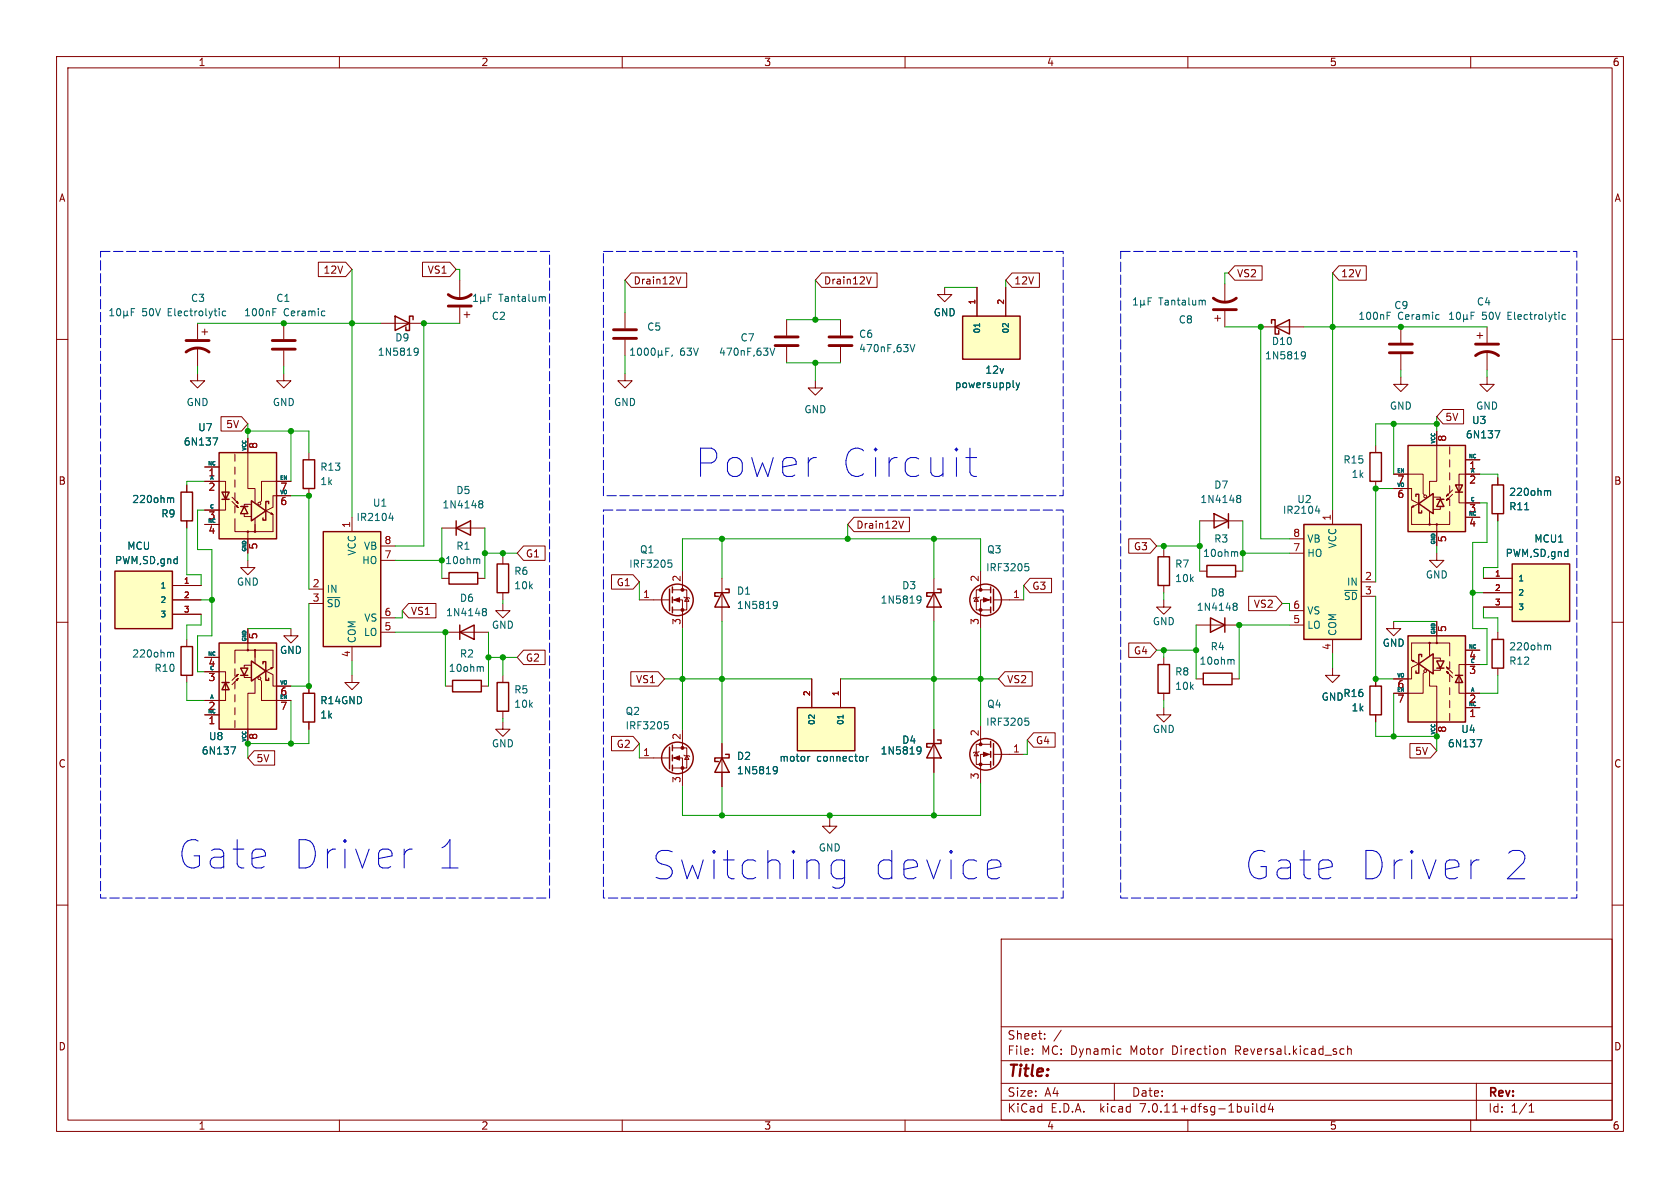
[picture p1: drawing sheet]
<svg xmlns="http://www.w3.org/2000/svg" width="297mm" height="210mm" viewBox="0 0 297 210" stroke-linecap="round" stroke-linejoin="round" font-family="sans-serif">
<g fill="none" stroke="#840000" stroke-width=".18">
<path d="M10 10h277v190h-277zM12 12h273v186h-273zM60 10v2M110 10v2M160 10v2M210 10v2M260 10v2M10 60h2M34.9 57.2v2.7M35.7 58.7h1M36.2 58.2v1M50.2 57.2v2.7"/>
<path d="M56.3 46.4h4.8l1.1 1.2-1.1 1.3h-4.8zM67.3 57.2h7.6M74.7 46.4h4.8l1.1 1.2-1.1 1.3h-4.8zM81.3 49.5v3.3M81.3 54.4v2.8M82 55.6h1.1M82.5 55.1v1M110.5 55.2v2.8M111.6 48.3h9.8v2.5h-9.8l-1.1-1.3zM119.5 48.9l.4 1.3 .5-1.3M139.1 56.5v2.8M145.3 48.3h9.8v2.5h-9.8l-1.2-1.3z"/>
<path d="M148.6 56.5v2.8M153.2 48.9l.4 1.3 .4-1.3M167 50.8v1.3h1.3l-1.3 1.2-1.3-1.2h1.3M172.7 50.8v5.1M177.8 50.8v5.1M178.9 48.3h4.9v2.5h-4.9l-1.1-1.3zM214.8 56.3h1M215.3 55.8v1M216.5 50.2v3.3M216.5 55v2.8M218.3 47h4.8v2.5h-4.8l-1.1-1.2zM222.9 57.8h7.6"/>
<path d="M236.7 47h4.8v2.5h-4.8l-1.1-1.2zM247.6 57.8v2.8M261.1 59.3h1M261.6 58.8v1M262.9 57.8v2.8M285 60h2M34.9 66v1.3h-1.2l1.2 1.3 1.3-1.3h-1.3M34.9 61.5v3.3M39.1 73.7h3.6l1.1 1.2-1.1 1.3h-3.6zM43.8 77.5v8.9h1.3v2.5M50.2 66v1.3h-1.3l1.3 1.3 1.2-1.3h-1.2M50.2 62v2.8"/>
<path d="M110.5 66v1.3h1.3l-1.3 1.3-1.3-1.3h1.3M110.5 60.1v2.8M139.1 61.3v2.8M144.1 67.3v1.3h1.3l-1.3 1.3-1.2-1.3h1.2M148.6 61.3v2.8M243.2 78.7v1.3M247.6 66.7v1.2h1.3l-1.3 1.3-1.2-1.3h1.2M247.6 62.6v2.8M254 76.2v8.9h-1.3v2.5M255.1 72.4h3.6v2.5h-3.6l-1.1-1.2zM256.3 79v1.3M262.9 66.7v1.2h1.3l-1.3 1.3-1.3-1.3h1.3"/>
<path d="M262.9 62.1v3.3M33 85.7v1.3M33 92.1v1.2M36.2 85.1h3.7v5.1h-3.7M36.2 82.6h2.5M36.2 92.7h2.5M41 88.6l1.1 1.1-.4-.2 .2-.1 .2 .3M41 87.9l1.1 1.1-.4-.2 .2-.2 .2 .4M41.5 91.7v2.3h2.3M41.5 80.3v1.2M41.5 82.6v1.2M41.5 84.8v1.3"/>
<path d="M41.5 87.1v1.3M41.5 89.4v1.3M43.2 90.9v.4h1.2M43.8 99.1v1.2h-1.3l1.3 1.3 1.3-1.3h-1.3M44.3 89.2h-1.1v.3M45.1 92.7v1.3h-1.3v3.8M51.4 87.6h-3.1v2.1l-1.3 .6 1.3 .6v3.1h-3.2v-2.3M51.4 85.1h-5.2v3.4l-.2 .3M54.6 80v1.3M54.6 86.4v1.2M62.2 91.4v2.6M67.3 99.1h2.5"/>
<path d="M67.3 96.5h2.5M78.1 93.3h7.6M88.9 98.4v1.3M92.6 96.5h3.8v2.6h-3.8l-1.2-1.3zM151 91.4h9.8v2.6h-9.8l-1.1-1.3zM158.9 92.1l.4 1.3 .4-1.3M199.5 95.2h3.9l1.1 1.3-1.1 1.3h-3.9zM205.7 97.2v1.2M212.1 92.1h7.6M228 97.8h2.5M228 95.3h2.5M235.6 90.2v2.5"/>
<path d="M243.2 85.1v1.3M246.4 86.4h3.2v2l1.2 .6-1.2 .7v3h3.1v-2.3M246.4 83.8h5.2v3.4l.2 .3M252.7 91.4v1.3h1.3v3.8M253.5 87.9h1.1v.4M254 97.8v1.3h1.3l-1.3 1.2-1.3-1.2h1.3M254.6 89.7v.3h-1.2M256.3 90.4v2.3h-2.3M256.3 81.3v1.3M256.3 83.6v1.2M256.3 85.9v1.2M256.3 88.1v1.3"/>
<path d="M256.8 87.4l-1.1 1.1 .4-.2-.2-.2-.2 .4M256.8 86.6l-1.1 1.1 .4-.2-.2-.2-.2 .4M259.1 81.3h2.5M259.1 91.4h2.5M261.6 83.8h-3.7v5.1h3.7M264.8 84.5v1.2M264.8 90.8v1.3M10 110h2M30.5 106h5.1M30.5 103.5h5.1M30.5 108.6h5.1M33 113v1.3"/>
<path d="M33 119.4v1.3M36.2 118.7h3.7v5.1h-3.7M36.2 116.2h2.5M41.5 118.2v1.3M42.1 119.2l-.2 .4-.2-.2 .4-.2-1.1 1.1M42.1 120l-.2 .3-.2-.2 .4-.1-1.1 1M43.2 119.4v.4h1.1M43.8 114.9h-2.3v2.3M43.8 111.1v3.8h1.3v1.3M44.4 117.6h-1.2v.4M45.1 117.2v-2.3h3.2v3.1l-1.3 .6 1.3 .7v2h3.1M51.4 111.1v1.3h1.3l-1.3 1.3-1.2-1.3h1.2"/>
<path d="M54.6 104.1h2.5M54.6 106.7h2.5M62.2 119.4v1.3h-1.2l1.2 1.2 1.3-1.2h-1.3M62.2 114.3v2.5M67.3 111.8h2.5M67.3 109.2h2.5M72.2 106.7h4.9v2.5h-4.9l-1.1-1.2zM78.1 102.2h1.3M78.7 111.8h7.7M84.5 102.2h1.2M88.9 106.7v1.3h-1.3l1.3 1.2 1.3-1.2h-1.3M88.9 104.8v1.2"/>
<path d="M88.9 119.4v1.3M92.6 114.9h3.8v2.6h-3.8l-1.2-1.3zM108.1 101.6h3.8l1.1 1.3-1.1 1.2h-3.8zM111.5 118.7h4.9l1.1 1.3-1.1 1.3h-4.9zM113 106h5.4M118.9 106h1.7v5.1M118.9 104.3h2.5v3.5h-2.5M120.6 101v3.3M120.9 105.5l.1 .2h.8l.1 .1M121.4 105.7l.4 .6h-.8zM127.6 102.2v7.7M165.1 102.2v7.7"/>
<path d="M172.6 105.7l.4 .6h-.8zM173.1 105.5l-.1 .2h-.8l-.1 .1M173.4 101v3.3M175.1 106h-1.7v5.1M175.1 104.3h-2.5v3.5h2.5M175.6 106h5.4M177.6 118.7h4.9v2.6h-4.9l-1.1-1.3zM182.1 102.2h3.8v2.6h-3.8l-1.1-1.3zM199.5 113.7h3.9l1.1 1.2-1.1 1.3h-3.9zM205.7 106v1.3h-1.2l1.2 1.3 1.3-1.3h-1.3M205.7 103.5v1.3M205.7 116.2v1.3"/>
<path d="M211.5 110.5h7.6M212.1 101h1.3M218.4 101h1.3M220.7 105.4h4.9l1.1 1.3-1.1 1.3h-4.9zM228 110.5h2.5M228 108h2.5M235.6 118.1v1.3h1.3l-1.3 1.3-1.3-1.3h1.3M235.6 113v2.6M240.7 102.9h2.5M240.7 105.4h2.5M246.4 109.9v1.2h-1.3l1.3 1.3 1.2-1.3h-1.2M251.8 118.8l-.2 .3v3.5h-5.2"/>
<path d="M252.7 116v-2.3h-3.1v3l1.2 .6-1.2 .7v2h-3.2M252.7 118.7v2.6h1.3v8.9M253.4 116.3h1.2v.4M254 113.7h2.3v2.3M254 109.9v3.8h-1.3v1.2M254.6 118.1v.4h-1.1M255.7 117.9l.2 .4 .2-.2-.4-.2 1.1 1.1M255.7 118.7l.2 .3 .2-.1-.4-.2 1.1 1.1M256.3 117v1.2M256.3 119.3v1.2M259.1 114.9h2.5M261.6 117.5h-3.7v5.1h3.7"/>
<path d="M262.3 102.2h5M262.3 104.8h5M262.3 107.3h5M264.8 111.8v1.2M264.8 118.1v1.3M285 110h2M36.2 126.4h2.5M41.5 120.5v1.3M41.5 122.8v1.3M41.5 125.1v1.3M41.5 127.4v1.3M44.9 132.7h3.7v2.6h-3.7l-1.1-1.3z"/>
<path d="M45.1 120v2.6h-1.3v8.8M46 120.1l.2 .3v3.4h5.2M54.6 121.3v1.3M54.6 127.6v1.3M78.7 121.3h1.3M85.1 121.3h1.3M88.9 127.6v1.3h-1.3l1.3 1.3 1.3-1.3h-1.3M88.9 125.7v1.3M108.1 130.2h3.8l1.1 1.2-1.1 1.3h-3.8zM113 134h5.4M118.9 134h1.7v5.1M118.9 132.2h2.5v3.6h-2.5"/>
<path d="M120.6 128.9v3.3M120.9 133.5l.1 .1h.8l.1 .1M121.4 133.6l.4 .6h-.8zM127.6 131.4v7.7M143.5 120v5.1M148.6 120v5.1M165.1 128.9v7.6M172.6 133l.4 .6h-.8zM173.1 132.8l-.1 .2h-.8l-.1 .1M173.4 128.3v3.3M175.1 133.4h-1.7v5M175.1 131.6h-2.5v3.5h2.5"/>
<path d="M175.6 133.4h5.4M182.7 129.5h3.8v2.6h-3.8l-1.1-1.3zM205.7 125.1v1.3h-1.2l1.2 1.2 1.3-1.2h-1.3M205.7 122.6v1.2M211.5 120h1.2M217.8 120h1.3M243.2 120v1.3M243.2 126.4v1.2M249.3 131.4h3.6l1.1 1.3-1.1 1.3h-3.6zM256.3 121.5v1.3M256.3 123.8v1.3M256.3 126.1v1.3"/>
<path d="M259.1 125.1h2.5M10 160h2M146.7 144.8v1.3h1.3l-1.3 1.2-1.3-1.2h1.3M285 160h2M177 166h108v32h-108zM60 198v2M110 198v2M160 198v2M177 194.5h108M177 191.5h108M177 187.5h108M177 181.5h108"/>
<path d="M182.5 186.3v.1M182.5 185.5v.1M184.7 183.6v.1M184.7 182.8v.1M187.6 182.1l-1.3 2M197 191.5v3M198 185.4l.2 .1M198.2 186.3l-.2 .1M210 198v2M216.2 185.4h.2l.2 .2v.8M221.5 195.1v.1M221.5 195.6v1"/>
<path d="M222.2 195.1v1.3l.2 .2M223.6 195.1v1.5M223.6 195.7l-.4-.1-.3 .3v.4l.1 .2h.6M224.6 195l-.4 1.1h1M225 195.6v1M237.5 185.4l.1 .1M237.6 186.3l-.1 .1M238.2 185.5l.3-.1 .3 .1 .1 .9M238.2 184.9v1.5M260 198v2M261 191.5v6.5M270.3 196.6h.9"/>
<path d="M270.3 195.5l.4-.4v1.5"/>
<circle cx="45.8" cy="89" r=".25"/>
<circle cx="252" cy="87.8" r=".25"/>
<circle cx="45.8" cy="119.9" r=".25"/>
<circle cx="252" cy="118.6" r=".25"/>
</g>
<g fill="none" stroke="#840000" stroke-width=".25">
<path d="M69.8 55.9l2.6 1.3-2.6 1.2zM73 56.5v-.6h-.6v2.5h-.6v-.6M170.2 55.9h10.1v7.6h-10.1zM224.8 57.2v-.7h.6v2.6h.7v-.7M225.4 57.8l2.6-1.3v2.6zM248.9 78.7h10.2v15.3h-10.2zM32 87h2v5.1h-2zM38.7 80h10.2v15.3h-10.2zM39.2 87h1.3l-.6 1.3zM39.2 88.3h1.3M42.5 89.5h1.3M43.2 89.5l.6 1.3h-1.3z"/>
<path d="M44.4 88.5l2.6 1.8-2.6 1.8zM47 90.3v1.6h-.5v-.3M47.5 89v-.4h-.5v1.7M53.6 81.3h2v5.1h-2zM57.1 94h10.2v20.3h-10.2zM80.6 93.3l2.6-1.2v2.5zM80.6 92.1v2.5M87.9 99.7h2v5.1h-2zM204.7 98.4h2.1v5.1h-2.1zM213.4 99.9h5v2.1h-5zM214.6 90.8l2.6 1.3-2.6 1.2zM217.2 90.8v2.5"/>
<path d="M230.5 92.7h10.2v20.3h-10.2zM242.2 80h2v5.1h-2zM250.3 87.8v-.4h.5v1.6M250.8 89l2.6-1.8v3.6zM250.8 89v1.7h.5v-.4M254 88.3h1.3M254.6 88.3l.7 1.2h-1.3zM257.3 85.7h1.3l-.7 1.3zM257.3 87h1.3M263.8 85.7h2v5.1h-2zM267.3 99.7h10.2v10.2h-10.2zM20.3 101h10.2v10.1h-10.2z"/>
<path d="M32 114.3h2v5.1h-2zM38.7 113.7h10.2v15.2h-10.2zM42.5 118.1h1.3l-.6 1.3zM42.5 119.4h1.3M44.4 116.8l2.6 1.8-2.6 1.8zM46.5 117.3v-.3h.5v1.6M47 118.6v1.7h.5v-.4M79.4 101.2h5.1v2.1h-5.1zM81.3 111.8l2.5-1.3v2.5zM81.3 110.5v2.5M118.4 104.1v3.9M118.9 103.8v1"/>
<path d="M118.9 105.5v1.1M118.9 107.3v1M127.6 104.8l1.3 2.5h-2.5zM128.3 104.1h.6v.7h-2.5v.6h.6M165.1 104.8l1.3 2.5h-2.6zM165.7 104.1h.7v.7h-2.6v.6h.7M175.1 103.8v1M175.1 105.5v1.1M175.1 107.3v1M175.6 104.1v3.9M204.7 117.5h2.1v5.1h-2.1zM212.7 119h5.1v2h-5.1z"/>
<path d="M214 109.2l2.5 1.3-2.5 1.3zM216.5 109.2v2.6M248.9 112.4h10.2v15.2h-10.2zM250.8 117.3l2.6-1.7v3.5zM250.8 117.3v1.7h-.5v-.4M251.3 116.1v-.4h-.5v1.6M254 116.8h1.3l-.7 1.3zM254 118.1h1.3M257.3 119.4h1.3M257.9 119.4l.7 1.3h-1.3zM263.8 113h2v5.1h-2zM39.2 120.7h1.3"/>
<path d="M39.9 120.7l.6 1.2h-1.3zM53.6 122.6h2v5h-2zM80 120.3h5.1v2h-5.1zM87.9 120.7h2v5h-2zM118.4 132.1v3.8M118.9 131.7v1M118.9 133.5v1M118.9 135.3v1M127.6 134l1.3 2.5h-2.5zM128.3 133.4h.6v.6h-2.5v.6h.6M141 125.1h10.1v7.6h-10.1zM165.1 131.4l1.3 2.6h-2.6z"/>
<path d="M165.7 130.8h.7v.6h-2.6v.7h.7M175.1 131.1v1M175.1 132.8v1.1M175.1 134.6v1M175.6 131.4v3.9M242.2 121.3h2v5.1h-2z"/>
<circle cx="119.8" cy="106" r="2.79"/>
<circle cx="174.2" cy="106" r="2.79"/>
<circle cx="119.8" cy="134" r="2.79"/>
<circle cx="174.2" cy="133.3" r="2.79"/>
</g>
<g fill="none" stroke="#006464" stroke-width=".18">
<path d="M19.4 55.8h.7M19.4 54.9l.4-.3v1.2M20.7 54.7l.2-.1a.68 .68 0 0 1 .5 .6 .68 .68 0 0 1-.5 .6l-.2-.1-.1-.4zM21.9 55.6l.2 .2h.2l.2-.2M21.9 55v1.2M22.5 55.6l.2 .2M22.5 55v.6M23.2 55.2h.4M23.8 54.6h-.6v1.2M39.9 55h-.4l-.2 .2 .1 .6h.5M48.2 54.6h.6M48.2 55.2h.5"/>
<path d="M57.1 55h.3M57.4 55.8h-.3M83.7 53.3h.7M83.7 52.4l.4-.4v1.3M85 53.1l.2 .2h.2l.2-.2M85 52.4v1.3M85.6 53.1l.2 .2M85.6 52.4v.7M86.3 52.6h.4M86.9 52h-.6v1.3M95.9 52.5h.4l.1 .8M173.2 57.2v.6"/>
<path d="M200.4 53.9h.7M200.4 53l.3-.4v1.3M201.6 53.7l.2 .2h.3l.2-.2M201.6 53.1v1.2M202.3 53.7l.1 .2M202.3 53.1v.6M203 53.3h.4M203.6 52.6h-.6v1.3M212.6 53.1h.4l.1 .8M245.2 55.2h.6M245.2 55.8h.4M254.1 55.6l.3 .1"/>
<path d="M254.4 56.4l-.3 .1M256.3 56.5h.7M256.3 55.6l.3-.4v1.3M257.6 55.3l.2-.1a.68 .68 0 0 1 .4 .6 .68 .68 0 0 1-.4 .7l-.2-.2-.1-.3zM258.7 56.3l.2 .2h.3l.1-.2M258.7 55.6v1.3M259.3 56.3l.2 .2M259.3 55.6v.7M260.1 55.8h.4M260.7 55.2h-.6v1.3M276.8 55.7l-.4-.1-.2 .3 .1 .5h.5M37.6 77.4h.9l-.6 1.3"/>
<path d="M73.3 61.6l.4-.1 .2 .2a.84 .84 0 0 1-.3 1.1h-.3M73.9 62.1l-.2 .2h-.4M111.5 62.8h.7M111.5 61.9l.3-.4v1.3M112.8 61.7l.2-.2a.68 .68 0 0 1 .4 .7 .68 .68 0 0 1-.4 .6l-.2-.1-.1-.4zM114 61.7l.2-.2a.68 .68 0 0 1 .4 .7 .68 .68 0 0 1-.4 .6l-.2-.1-.1-.4zM115.2 61.7l.2-.2a.68 .68 0 0 1 .4 .7 .68 .68 0 0 1-.4 .6l-.2-.1-.1-.4zM116.4 62.6l.2 .2h.2l.2-.2M116.4 62v1.2M117 62.6l.2 .2M117 62v.6M117.7 62.1h.4"/>
<path d="M118.3 61.5h-.6v1.3M118.9 62.7l-.2 .3M136.1 61.5l.4 1.3 .5-1.3M160.9 60.9l.4 1.3 .4-1.3M179.2 68.5h.1M179.6 67.7l.3 .8M179.9 68.5l-.3 .4M180.2 67.7l-.3 .8M230.2 62.2h.3l.2 .1a.84 .84 0 0 1-.3 1.1h-.2M230.8 62.7l-.3 .3-.3-.1M264.3 76.1h.8l-.5 1.3M30.2 88.2l.1-.2 .3 .1 .1 .7"/>
<path d="M68.8 91.6h.8M69.4 91.2v.8M84.5 98.8l.3 .2v.6M84.8 89l.1 .1M84.8 88.6l.3-.1 .2 .1 .1 .2-.3 .3M84.9 89.1h.2M84.9 89.1h-.1M85.1 89.1l.3 .2-.1 .4-.2 .1-.3-.1M118.1 99h.6M118.3 99.5h.3l.2 .2-.1 .5-.4 .1M181.2 99.6h.6M218.4 97.5l.4 .2v.7"/>
<path d="M218.7 88.1h.2M218.7 87.6h.4l.2 .1v.2l-.2 .2M218.9 88.1h.2M218.9 88.1l-.2 .1M219.1 88.1l.2 .3v.3l-.2 .1h-.4M232.6 90.3h.7M233.2 89.9v.8M269.5 90.1h.8M273.6 86.9l.2-.2 .3 .1v.8M30.2 115.5l.1-.2 .3 .1 .1 .7M85.1 117.8l.4 .2v.7M85.4 107.6h.4l.1 .1 .1 .2-.2 .2"/>
<path d="M85.4 108.1h.1M85.5 108.1h.3M85.5 108.1l-.1 .1M85.8 108.1l.2 .3-.1 .3-.1 .1h-.4M136.8 106.4l.4-.1 .2 .1a.84 .84 0 0 1-.3 1.2h-.3M137.4 106.9l-.2 .2-.4-.1M162.2 105.4h.4l.2 .1a.84 .84 0 0 1-.3 1.1h-.3M162.8 105.9l-.2 .2h-.4M181.3 100.1h.3l.3 .3-.1 .4-.5 .1M217.8 116.6l.4 .2v.6M218.1 107.1l.1 .1M218.1 106.7l.4-.1 .2 .1v.2l-.2 .3"/>
<path d="M218.2 107.2h.3M218.2 107.2h-.1M218.5 107.2l.2 .2v.4l-.2 .1-.4-.1M273.6 114.2l.2-.2 .3 .1v.8M40.8 132h.9l-.6 1.3M117.5 127.6h.6M117.6 128.1h.3l.3 .2-.2 .5h-.4M136.8 135.6l.4-.1 .2 .1a.84 .84 0 0 1-.3 1.2h-.3M137.4 136.1l-.2 .2-.4-.1M143.2 133.7l-.4 .3M149.1 126.4v.6M153.2 133.7v.9"/>
<path d="M153.5 133.7l-.3 .3M162.2 132.1l.4-.1 .2 .1a.84 .84 0 0 1-.3 1.2h-.3M162.8 132.6l-.2 .2h-.4M181.2 126.9h.6M181.3 127.4h.3l.3 .3-.1 .4-.5 .1M261.1 130.8h.9l-.6 1.2"/>
</g>
<g fill="#ffffc2" stroke="#ffffc2" stroke-width=".18">
<path d="M230.5 92.7h10.2v20.3h-10.2z"/>
<path d="M248.9 112.4h10.2v15.2h-10.2z"/>
<path d="M170.2 55.9h10.1v7.6h-10.1z"/>
<path d="M248.9 78.7h10.2v15.3h-10.2z"/>
<path d="M267.3 99.7h10.2v10.2h-10.2z"/>
<path d="M38.7 113.7h10.2v15.2h-10.2z"/>
<path d="M57.1 94h10.2v20.3h-10.2z"/>
<path d="M20.3 101h10.2v10.1h-10.2z"/>
<path d="M38.7 80h10.2v15.3h-10.2z"/>
<path d="M141 125.1h10.1v7.6h-10.1z"/>
</g>
<g fill="#840000" stroke="#840000" stroke-width=".18">
<path d="M249.6 116.7l.4 .1-.2 .2z"/>
<path d="M249.8 89.4l.2 .2-.4 .1z"/>
<path d="M119.1 134l1-.4v.8z"/>
<path d="M119.1 106l1-.3v.7z"/>
<path d="M47.9 118h.4l-.3 .3z"/>
<path d="M48 90.6l.3 .3h-.4z"/>
<path d="M173.9 105.7l1 .3-1 .4z"/>
<path d="M173.9 133l1 .4-1 .3z"/>
<circle cx="254" cy="113.7" r=".13"/>
<circle cx="252.7" cy="113.7" r=".13"/>
<circle cx="254" cy="92.7" r=".13"/>
<circle cx="252.7" cy="92.7" r=".13"/>
<circle cx="120.6" cy="135.8" r=".25"/>
<circle cx="120.6" cy="132.2" r=".25"/>
<circle cx="120.6" cy="107.8" r=".25"/>
<circle cx="120.6" cy="104.3" r=".25"/>
<circle cx="43.8" cy="114.9" r=".13"/>
<circle cx="45.1" cy="114.9" r=".13"/>
<circle cx="43.8" cy="94" r=".13"/>
<circle cx="45.1" cy="94" r=".13"/>
<circle cx="173.4" cy="107.8" r=".25"/>
<circle cx="173.4" cy="104.3" r=".25"/>
<circle cx="173.4" cy="135.1" r=".25"/>
<circle cx="173.4" cy="131.6" r=".25"/>
</g>
<g fill="none" stroke="#840000" stroke-width=".51">
<path d="M79.2 52.1a3.3 3.3 0 0 0 4.1 0M79.2 54.1h4.1M108.5 59.8h4M108.5 58.3h4M137 59.6h4.1M146.6 59.6h4M214.5 52.7a3.3 3.3 0 0 0 4.1 0M214.5 54.7h4.1M32.9 62.2a3.3 3.3 0 0 1 4.1 0M32.9 60.2h4.1M48.1 60.2h4.1M48.1 61.7h4.1"/>
<path d="M137 61.1h4.1M146.6 61.1h4M245.6 60.8h4.1M245.6 62.4h4.1M260.9 62.9a3.3 3.3 0 0 1 4 0M260.9 60.8h4"/>
</g>
<path d="M171.5 79.2v4.3l.2 .5 .5 .2h.5M170.8 80.9h1.9M72.9 150.1h-.5l-.5 .2M78.1 153.4h2.9M149.3 152v4.1a1.36 1.36 0 0 1-2.1 .7M149.3 152.2l-.5-.2h-.9l-.5 .2-.5 .8v1.4l.5 .7 .5 .2h.9l.5-.2M175.3 152h.9l.5 .2 .2 .5v.5l-2.3 .5M176.7 155.1l-.5 .2h-.9M261.5 152h-.5l-.5 .2" fill="none" stroke="#0000c2" stroke-width=".18"/>
<path d="M17.8 44.5h79.4v114.3h-79.4v-114.3M106.7 44.5h81.3v43.1h-81.3v-43.1M198.1 44.5h80.7v114.3h-80.7v-114.3M106.7 90.2h81.3v68.6h-81.3v-68.6" fill="none" stroke="#0000c2" stroke-width=".18" stroke-dasharray="1.7 .6"/>
<g fill="none" stroke="#009600" stroke-width=".18">
<path d="M34.9 57.2h32.4M62.2 47.6v43.8M80.6 47.6h.7v1.9M81.3 57.2h-6.4v39.3h-5.1M110.5 49.5v5.7M139.1 56.5h9.5M144.1 49.5v7M167 50.8h5.7M177.8 49.5v1.3M216.5 57.8h6.4v37.5h5.1M217.2 48.3h-.7v1.9M230.5 57.8h32.4"/>
<path d="M235.6 48.3v41.9M34.9 64.8v1.2M43.8 76.2h10.8v3.8M43.8 74.9v2.6M50.2 64.8v1.2M51.4 76.2v8.9M110.5 62.9v3.1M139.1 64.1h9.5M144.1 64.1v3.2M246.4 74.9v8.9M247.6 65.4v1.3M254 74.9h-10.8v3.8"/>
<path d="M254 73.7v2.5M262.9 65.4v1.3M33 93.3v8.3h2.6v1.9M36.2 90.2h-1.3v7h2.6v15.2h-2.6v6.3h1.3M36.2 85.1h-3.2v.6M43.8 97.8v1.3M51.4 87.6h3.2v16.5M69.8 99.1h8.3M78.1 93.3v8.9M85.7 97.8h5.7M85.7 93.3v8.9M88.9 97.8v.6"/>
<path d="M127.6 95.3v6.9M149.9 92.7v2.6M165.1 95.3v6.9M204.5 96.5h7.6M205.7 96.5v.7M212.1 92.1v8.9M219.7 92.1v8.9M219.7 97.8h8.3M246.4 86.4h-3.2v16.5M254 96.5v1.3M261.6 83.8h3.2v.7M261.6 88.9h1.3v7h-2.6v15.2h2.6v6.4h-1.3"/>
<path d="M264.8 92.1v8.2h-2.5v1.9M35.6 108.6v1.9h-2.6v2.5M35.6 106h1.9M43.8 111.1h7.6M54.6 106.7v14.6h-3.2M62.2 116.8v2.6M69.8 111.8h8.9v9.5M71.1 108v1.2h-1.3M86.4 116.2h5M86.4 111.8v9.5M88.9 106v.7M88.9 116.2v3.2"/>
<path d="M113 102.9v3.1M120.6 101v-5.7h52.8v5.7M120.6 111.1v17.8M127.6 109.9v21.5M165.1 109.9v19M173.4 111.1v17.2M181 103.5v2.5M204.5 114.9h7M205.7 104.8v1.2M205.7 114.9v1.3M211.5 110.5v9.5M226.7 106.7h1.3v1.3"/>
<path d="M228 110.5h-8.9v9.5M235.6 115.6v2.5M243.2 105.4v14.6h3.2M246.4 109.9h7.6M260.3 104.8h2M262.3 107.3v1.9h2.5v2.6M264.8 119.4v3.2h-3.2M33 120.7v3.1h3.2M51.4 123.8v7.6M54.6 128.9v2.5h-10.8v2.6M88.9 127v.6M113 131.4v2.6"/>
<path d="M117.5 120h26M127.6 139.1v5M148.6 120h27.9M165.1 136.5v7.6M173.4 138.4v5.7h-52.8v-5M181.6 130.8v2.6h-.6M205.7 123.8v1.3M243.2 127.6v2.6h10.8v2.5M246.4 122.6v7.6M146.7 144.1v.7"/>
</g>
<g fill="#009600" stroke="#009600" stroke-width=".18">
<circle cx="243.2" cy="120" r=".46"/>
<circle cx="260.3" cy="104.8" r=".46"/>
<circle cx="246.4" cy="130.2" r=".46"/>
<circle cx="254" cy="130.2" r=".46"/>
<circle cx="149.9" cy="95.3" r=".46"/>
<circle cx="165.1" cy="95.3" r=".46"/>
<circle cx="165.1" cy="144.1" r=".46"/>
<circle cx="146.7" cy="144.1" r=".46"/>
<circle cx="165.1" cy="120" r=".46"/>
<circle cx="173.4" cy="120" r=".46"/>
<circle cx="247.6" cy="57.8" r=".46"/>
<circle cx="235.6" cy="57.8" r=".46"/>
<circle cx="222.9" cy="57.8" r=".46"/>
<circle cx="246.4" cy="74.9" r=".46"/>
<circle cx="254" cy="74.9" r=".46"/>
<circle cx="219.1" cy="110.5" r=".46"/>
<circle cx="211.5" cy="114.9" r=".46"/>
<circle cx="144.1" cy="64.1" r=".46"/>
<circle cx="205.7" cy="114.9" r=".46"/>
<circle cx="212.1" cy="96.5" r=".46"/>
<circle cx="205.7" cy="96.5" r=".46"/>
<circle cx="243.2" cy="86.4" r=".46"/>
<circle cx="219.7" cy="97.8" r=".46"/>
<circle cx="51.4" cy="131.4" r=".46"/>
<circle cx="43.8" cy="131.4" r=".46"/>
<circle cx="37.5" cy="106" r=".46"/>
<circle cx="85.7" cy="97.8" r=".46"/>
<circle cx="88.9" cy="97.8" r=".46"/>
<circle cx="88.9" cy="116.2" r=".46"/>
<circle cx="78.1" cy="99.1" r=".46"/>
<circle cx="86.4" cy="116.2" r=".46"/>
<circle cx="78.7" cy="111.8" r=".46"/>
<circle cx="74.9" cy="57.2" r=".46"/>
<circle cx="62.2" cy="57.2" r=".46"/>
<circle cx="43.8" cy="76.2" r=".46"/>
<circle cx="54.6" cy="87.6" r=".46"/>
<circle cx="51.4" cy="76.2" r=".46"/>
<circle cx="50.2" cy="57.2" r=".46"/>
<circle cx="127.6" cy="120" r=".46"/>
<circle cx="127.6" cy="144.1" r=".46"/>
<circle cx="127.6" cy="95.3" r=".46"/>
<circle cx="120.6" cy="120" r=".46"/>
<circle cx="144.1" cy="56.5" r=".46"/>
<circle cx="54.6" cy="121.3" r=".46"/>
</g>
<g font-size="7" fill="#0000c2">
<text x="122.6" y="84.8">Power</text>
<text x="148" y="84.8">Circuit</text>
<text x="31.1" y="154.1">Gate Driver</text>
<text x="76" y="154.1">1</text>
<text x="114.9" y="156">Switching</text>
<text x="153.7" y="156">device</text>
<text x="219.7" y="156">Gate Driver</text>
<text x="264.6" y="156">2</text>
</g>
<text font-size="2.8" fill="#840000" x="178" y="190.9">Title:</text>
<g font-size="2.1" fill="#840000">
<text x="178" y="184">Sheet:</text>
<text x="178" y="186.7">File:</text>
<text x="184.1" y="186.7">MC: Dynamic</text>
<text x="200" y="186.7">Motor</text>
<text x="207.5" y="186.7">Direction</text>
<text x="218.8" y="186.7">Reversal.kicad_sch</text>
<text x="178" y="196.9">KiCad</text>
<text x="178" y="194.1">Size:</text>
<text x="184.7" y="194.1">A4</text>
<text x="185.7" y="196.9">E.D.A.</text>
<text x="194.6" y="196.9">kicad</text>
<text x="200" y="194.1">Date:</text>
<text x="201.8" y="196.9">7.0.11+dfsg-1build4</text>
<text x="263" y="194.3">Rev:</text>
<text x="263" y="196.9">Id:</text>
<text x="267.1" y="196.9">1/1</text>
</g>
<g font-size="1.8" fill="#840000">
<text x="35" y="11.9">1</text>
<text x="85" y="11.9">2</text>
<text x="135" y="11.9">3</text>
<text x="185" y="11.9">4</text>
<text x="235" y="11.9">5</text>
<text x="285" y="11.9">6</text>
<text x="10.3" y="35.9">A</text>
<text x="285.3" y="35.9">A</text>
<text x="57.1" y="48.6">12V</text>
<text x="75.5" y="48.6">VS1</text>
<text x="111.9" y="50.5">Drain12V</text>
<text x="145.6" y="50.5">Drain12V</text>
<text x="179.2" y="50.5">12V</text>
<text x="218.6" y="49.2">VS2</text>
<text x="237" y="49.2">12V</text>
<text x="39.9" y="75.9">5V</text>
<text x="255.4" y="74.6">5V</text>
<text x="10.3" y="85.9">B</text>
<text x="285.3" y="85.9">B</text>
<text x="151.3" y="93.7">Drain12V</text>
<text x="92.9" y="98.7">G1</text>
<text x="200.4" y="97.5">G3</text>
<text x="108.9" y="103.8">G1</text>
<text x="182.4" y="104.5">G3</text>
<text x="221.6" y="107.6">VS2</text>
<text x="72.5" y="108.9">VS1</text>
<text x="92.9" y="117.2">G2</text>
<text x="200.4" y="115.9">G4</text>
<text x="112.3" y="121">VS1</text>
<text x="178" y="121">VS2</text>
<text x="183" y="131.8">G4</text>
<text x="10.3" y="135.9">C</text>
<text x="45.2" y="134.9">5V</text>
<text x="108.9" y="132.4">G2</text>
<text x="250.1" y="133.7">5V</text>
<text x="285.3" y="135.9">C</text>
<text x="10.3" y="185.9">D</text>
<text x="285.3" y="185.9">D</text>
<text x="35" y="199.9">1</text>
<text x="85" y="199.9">2</text>
<text x="135" y="199.9">3</text>
<text x="185" y="199.9">4</text>
<text x="235" y="199.9">5</text>
<text x="285" y="199.9">6</text>
</g>
<g font-size="1.8" fill="#006464">
<text x="33.7" y="53.6">C3</text>
<text x="48.7" y="53.6">C1</text>
<text x="88.2" y="53.6">Tantalum</text>
<text x="25.1" y="56.1">50V</text>
<text x="29.7" y="56.1">Electrolytic</text>
<text x="43.1" y="56.1">100nF</text>
<text x="50.1" y="56.1">Ceramic</text>
<text x="86.8" y="56.7">C2</text>
<text x="114.3" y="58.6">C5</text>
<text x="151.8" y="59.9">C6</text>
<text x="165" y="56.1">GND</text>
<text x="204.8" y="54.2">Tantalum</text>
<text x="208.3" y="57.4">C8</text>
<text x="240" y="56.7">100nF</text>
<text x="246.4" y="54.8">C9</text>
<text x="247.1" y="56.7">Ceramic</text>
<text x="261" y="54.2">C4</text>
<text x="261.9" y="56.7">50V</text>
<text x="266.6" y="56.7">Electrolytic</text>
<text x="66.7" y="63.1">1N5819</text>
<text x="69.8" y="60.6">D9</text>
<text x="120.2" y="63.1">63V</text>
<text x="127" y="63.1">470nF,63V</text>
<text x="130.8" y="60.6">C7</text>
<text x="151.8" y="62.5">470nF,63V</text>
<text x="223.5" y="63.7">1N5819</text>
<text x="224.7" y="61.2">D10</text>
<text x="32.9" y="72">GND</text>
<text x="48.1" y="72">GND</text>
<text x="108.5" y="72">GND</text>
<text x="168.7" y="68.8">powersupply</text>
<text x="174.1" y="66.3">12v</text>
<text x="34.9" y="76.4">U7</text>
<text x="142.1" y="73.3">GND</text>
<text x="245.6" y="72.6">GND</text>
<text x="259" y="77.7">6N137</text>
<text x="260.1" y="75.2">U3</text>
<text x="260.9" y="72.6">GND</text>
<text x="32.4" y="79">6N137</text>
<text x="56.5" y="83.4">R13</text>
<text x="237.4" y="82.1">R15</text>
<text x="23.3" y="89.1">220ohm</text>
<text x="56.5" y="86">1k</text>
<text x="65.8" y="89.8">U1</text>
<text x="80.6" y="87.5">D5</text>
<text x="212.1" y="89.1">1N4148</text>
<text x="214.6" y="86.6">D7</text>
<text x="229.2" y="89.1">U2</text>
<text x="238.8" y="84.7">1k</text>
<text x="266.7" y="87.9">220ohm</text>
<text x="28.4" y="91.7">R9</text>
<text x="62.9" y="92.3">IR2104</text>
<text x="78.1" y="90.1">1N4148</text>
<text x="226.7" y="91">IR2104</text>
<text x="266.7" y="90.4">R11</text>
<text x="20.2" y="99.9">PWM,SD,gnd</text>
<text x="22.4" y="97.4">MCU</text>
<text x="63.1" y="98.3" transform="rotate(-90 63.1 98.3)">VCC</text>
<text x="63.9" y="99.9">HO</text>
<text x="64.2" y="97.4">VB</text>
<text x="78.6" y="99.9">10ohm</text>
<text x="80.6" y="97.4">R1</text>
<text x="90.8" y="101.8">R6</text>
<text x="111.1" y="100.6">IRF3205</text>
<text x="113" y="98">Q1</text>
<text x="174.2" y="101.2">IRF3205</text>
<text x="174.4" y="98">Q3</text>
<text x="207.7" y="100.6">R7</text>
<text x="212.6" y="98.7">10ohm</text>
<text x="214.6" y="96.1">R3</text>
<text x="231" y="98.7">HO</text>
<text x="231" y="96.1">VB</text>
<text x="236.4" y="97" transform="rotate(-90 236.4 97)">VCC</text>
<text x="266.1" y="98.7">PWM,SD,gnd</text>
<text x="271.2" y="96.1">MCU1</text>
<text x="41.8" y="103.7">GND</text>
<text x="57.7" y="105">IN</text>
<text x="57.7" y="107.5">~{SD}</text>
<text x="81.2" y="106.6">D6</text>
<text x="90.8" y="104.4">10k</text>
<text x="130.2" y="105.3">D1</text>
<text x="130.2" y="107.9">1N5819</text>
<text x="155.6" y="106.9">1N5819</text>
<text x="159.4" y="104.4">D3</text>
<text x="207.7" y="103.1">10k</text>
<text x="213.9" y="105.6">D8</text>
<text x="237.5" y="106.3">~{SD}</text>
<text x="238" y="103.7">IN</text>
<text x="252" y="102.5">GND</text>
<text x="63.1" y="113.8" transform="rotate(-90 63.1 113.8)">COM</text>
<text x="64.2" y="112.6">LO</text>
<text x="64.3" y="110.1">VS</text>
<text x="78.8" y="109.1">1N4148</text>
<text x="86.9" y="111.4">GND</text>
<text x="203.7" y="110.7">GND</text>
<text x="211.5" y="108.2">1N4148</text>
<text x="231" y="111.4">LO</text>
<text x="231" y="108.8">VS</text>
<text x="236.4" y="112.5" transform="rotate(-90 236.4 112.5)">COM</text>
<text x="23.3" y="116.4">220ohm</text>
<text x="27.2" y="119">R10</text>
<text x="49.4" y="115.8">GND</text>
<text x="79.2" y="119">10ohm</text>
<text x="81.2" y="116.4">R2</text>
<text x="207.7" y="119.6">R8</text>
<text x="212" y="117.7">10ohm</text>
<text x="213.9" y="115.2">R4</text>
<text x="244.3" y="114.5">GND</text>
<text x="266.7" y="117.7">R12</text>
<text x="266.7" y="115.2">220ohm</text>
<text x="56.5" y="124.7">R14 GND</text>
<text x="90.8" y="122.8">R5</text>
<text x="90.8" y="125.3">10k</text>
<text x="174.4" y="125.3">Q4</text>
<text x="207.7" y="122.1">10k</text>
<text x="233.5" y="124.1">GND</text>
<text x="237.4" y="123.4">R16</text>
<text x="238.8" y="126">1k</text>
<text x="36.8" y="131">U8</text>
<text x="56.5" y="127.2">1k</text>
<text x="110.5" y="126.6">Q2</text>
<text x="110.5" y="129.1">IRF3205</text>
<text x="159.4" y="131.7">D4</text>
<text x="174.2" y="128.5">IRF3205</text>
<text x="203.7" y="129.8">GND</text>
<text x="258.2" y="129.8">U4</text>
<text x="35.6" y="133.6">6N137</text>
<text x="86.9" y="132.3">GND</text>
<text x="130.2" y="134.5">D2</text>
<text x="130.2" y="137.1">1N5819</text>
<text x="137.7" y="134.8">motor</text>
<text x="144.4" y="134.8">connector</text>
<text x="155.6" y="133.6">1N5819</text>
<text x="255.9" y="132.3">6N137</text>
<text x="144.6" y="150.7">GND</text>
</g>
<g font-size="1.8" fill="#a90000">
<text x="45.8" y="79.4" transform="rotate(-90 45.8 79.4)">8</text>
<text x="256" y="78.2" transform="rotate(-90 256 78.2)">8</text>
<text x="259.6" y="83.3">1</text>
<text x="36.8" y="84.5">1</text>
<text x="36.8" y="87.1">2</text>
<text x="49.5" y="89.6">6</text>
<text x="49.5" y="87.1">7</text>
<text x="246.9" y="88.3">6</text>
<text x="246.9" y="85.8">7</text>
<text x="259.6" y="85.8">2</text>
<text x="36.8" y="92.2">3</text>
<text x="36.8" y="94.7">4</text>
<text x="62" y="93.4" transform="rotate(-90 62 93.4)">1</text>
<text x="228.5" y="95">8</text>
<text x="235.3" y="92.1" transform="rotate(-90 235.3 92.1)">1</text>
<text x="256" y="96" transform="rotate(-90 256 96)">5</text>
<text x="259.6" y="90.9">3</text>
<text x="259.6" y="93.4">4</text>
<text x="45.8" y="97.2" transform="rotate(-90 45.8 97.2)">5</text>
<text x="67.9" y="98.8">7</text>
<text x="67.9" y="96.3">8</text>
<text x="228.5" y="97.5">7</text>
<text x="55.2" y="103.9">2</text>
<text x="55.2" y="106.4">3</text>
<text x="113.6" y="105.8">1</text>
<text x="120.4" y="102.9" transform="rotate(-90 120.4 102.9)">2</text>
<text x="173.1" y="102.9" transform="rotate(-90 173.1 102.9)">2</text>
<text x="179" y="105.8">1</text>
<text x="228.5" y="107.7">6</text>
<text x="241.2" y="102.6">2</text>
<text x="241.2" y="105.2">3</text>
<text x="45.8" y="113.1" transform="rotate(-90 45.8 113.1)">5</text>
<text x="67.9" y="111.5">5</text>
<text x="67.9" y="109">6</text>
<text x="120.4" y="110.6" transform="rotate(-90 120.4 110.6)">3</text>
<text x="173.1" y="110.6" transform="rotate(-90 173.1 110.6)">3</text>
<text x="228.5" y="110.2">5</text>
<text x="256" y="111.8" transform="rotate(-90 256 111.8)">5</text>
<text x="36.8" y="118.2">4</text>
<text x="62" y="116.3" transform="rotate(-90 62 116.3)">4</text>
<text x="235.3" y="115" transform="rotate(-90 235.3 115)">4</text>
<text x="259.6" y="119.5">3</text>
<text x="259.6" y="116.9">4</text>
<text x="36.8" y="125.8">2</text>
<text x="36.8" y="120.7">3</text>
<text x="49.5" y="123.3">6</text>
<text x="49.5" y="125.8">7</text>
<text x="246.9" y="122">6</text>
<text x="246.9" y="124.5">7</text>
<text x="259.6" y="124.5">2</text>
<text x="36.8" y="128.3">1</text>
<text x="45.8" y="130.9" transform="rotate(-90 45.8 130.9)">8</text>
<text x="120.4" y="130.9" transform="rotate(-90 120.4 130.9)">2</text>
<text x="173.1" y="130.2" transform="rotate(-90 173.1 130.2)">2</text>
<text x="256" y="129.6" transform="rotate(-90 256 129.6)">8</text>
<text x="259.6" y="127.1">1</text>
<text x="113.6" y="133.7">1</text>
<text x="173.1" y="137.9" transform="rotate(-90 173.1 137.9)">3</text>
<text x="179" y="133.1">1</text>
<text x="120.4" y="138.5" transform="rotate(-90 120.4 138.5)">3</text>
</g>
<g font-size="1.4" fill="#a90000">
<text x="172.5" y="54" transform="rotate(-90 172.5 54)">1</text>
<text x="177.5" y="54" transform="rotate(-90 177.5 54)">2</text>
<text x="264.2" y="102">1</text>
<text x="32.4" y="103.3">1</text>
<text x="32.4" y="105.8">2</text>
<text x="264.2" y="104.5">2</text>
<text x="264.2" y="107.1">3</text>
<text x="32.4" y="108.3">3</text>
<text x="143.3" y="123.2" transform="rotate(-90 143.3 123.2)">2</text>
<text x="148.3" y="123.2" transform="rotate(-90 148.3 123.2)">1</text>
</g>
<g font-size="1.4" fill="#006464">
<text x="173.5" y="59.1" transform="rotate(-90 173.5 59.1)">01</text>
<text x="178.5" y="59.1" transform="rotate(-90 178.5 59.1)">02</text>
<text x="28.2" y="104.2">1</text>
<text x="28.2" y="106.8">2</text>
<text x="268.4" y="103">1</text>
<text x="268.4" y="105.5">2</text>
<text x="28.2" y="109.3">3</text>
<text x="268.4" y="108.1">3</text>
<text x="144.2" y="128.3" transform="rotate(-90 144.2 128.3)">02</text>
<text x="149.3" y="128.3" transform="rotate(-90 149.3 128.3)">01</text>
</g>
<g font-size=".9" fill="#006464">
<text x="36.7" y="82.3">NC</text>
<text x="43.6" y="79.8" transform="rotate(-90 43.6 79.8)">VCC</text>
<text x="246.9" y="83.6">EN</text>
<text x="253.7" y="78.5" transform="rotate(-90 253.7 78.5)">VCC</text>
<text x="259.6" y="81">NC</text>
<text x="260" y="83.6">A</text>
<text x="37" y="89.9">C</text>
<text x="37.1" y="84.8">A</text>
<text x="49.4" y="84.8">EN</text>
<text x="49.4" y="87.4">VO</text>
<text x="246.9" y="86.1">VO</text>
<text x="259.9" y="88.6">C</text>
<text x="36.7" y="92.5">NC</text>
<text x="259.6" y="91.2">NC</text>
<text x="43.6" y="97.6" transform="rotate(-90 43.6 97.6)">GND</text>
<text x="253.7" y="96.3" transform="rotate(-90 253.7 96.3)">GND</text>
<text x="43.6" y="113.5" transform="rotate(-90 43.6 113.5)">GND</text>
<text x="253.7" y="112.2" transform="rotate(-90 253.7 112.2)">GND</text>
<text x="36.7" y="116">NC</text>
<text x="37" y="118.5">C</text>
<text x="246.9" y="119.8">VO</text>
<text x="259.6" y="114.7">NC</text>
<text x="259.9" y="117.2">C</text>
<text x="37.1" y="123.6">A</text>
<text x="49.4" y="123.6">EN</text>
<text x="49.4" y="121">VO</text>
<text x="246.9" y="122.3">EN</text>
<text x="260" y="122.3">A</text>
<text x="43.6" y="131.2" transform="rotate(-90 43.6 131.2)">VCC</text>
<text x="253.7" y="129.9" transform="rotate(-90 253.7 129.9)">VCC</text>
</g>
<g font-size=".9" fill="#a90000">
<text x="259.6" y="124.8">NC</text>
<text x="36.7" y="126.1">NC</text>
</g>
</svg>
